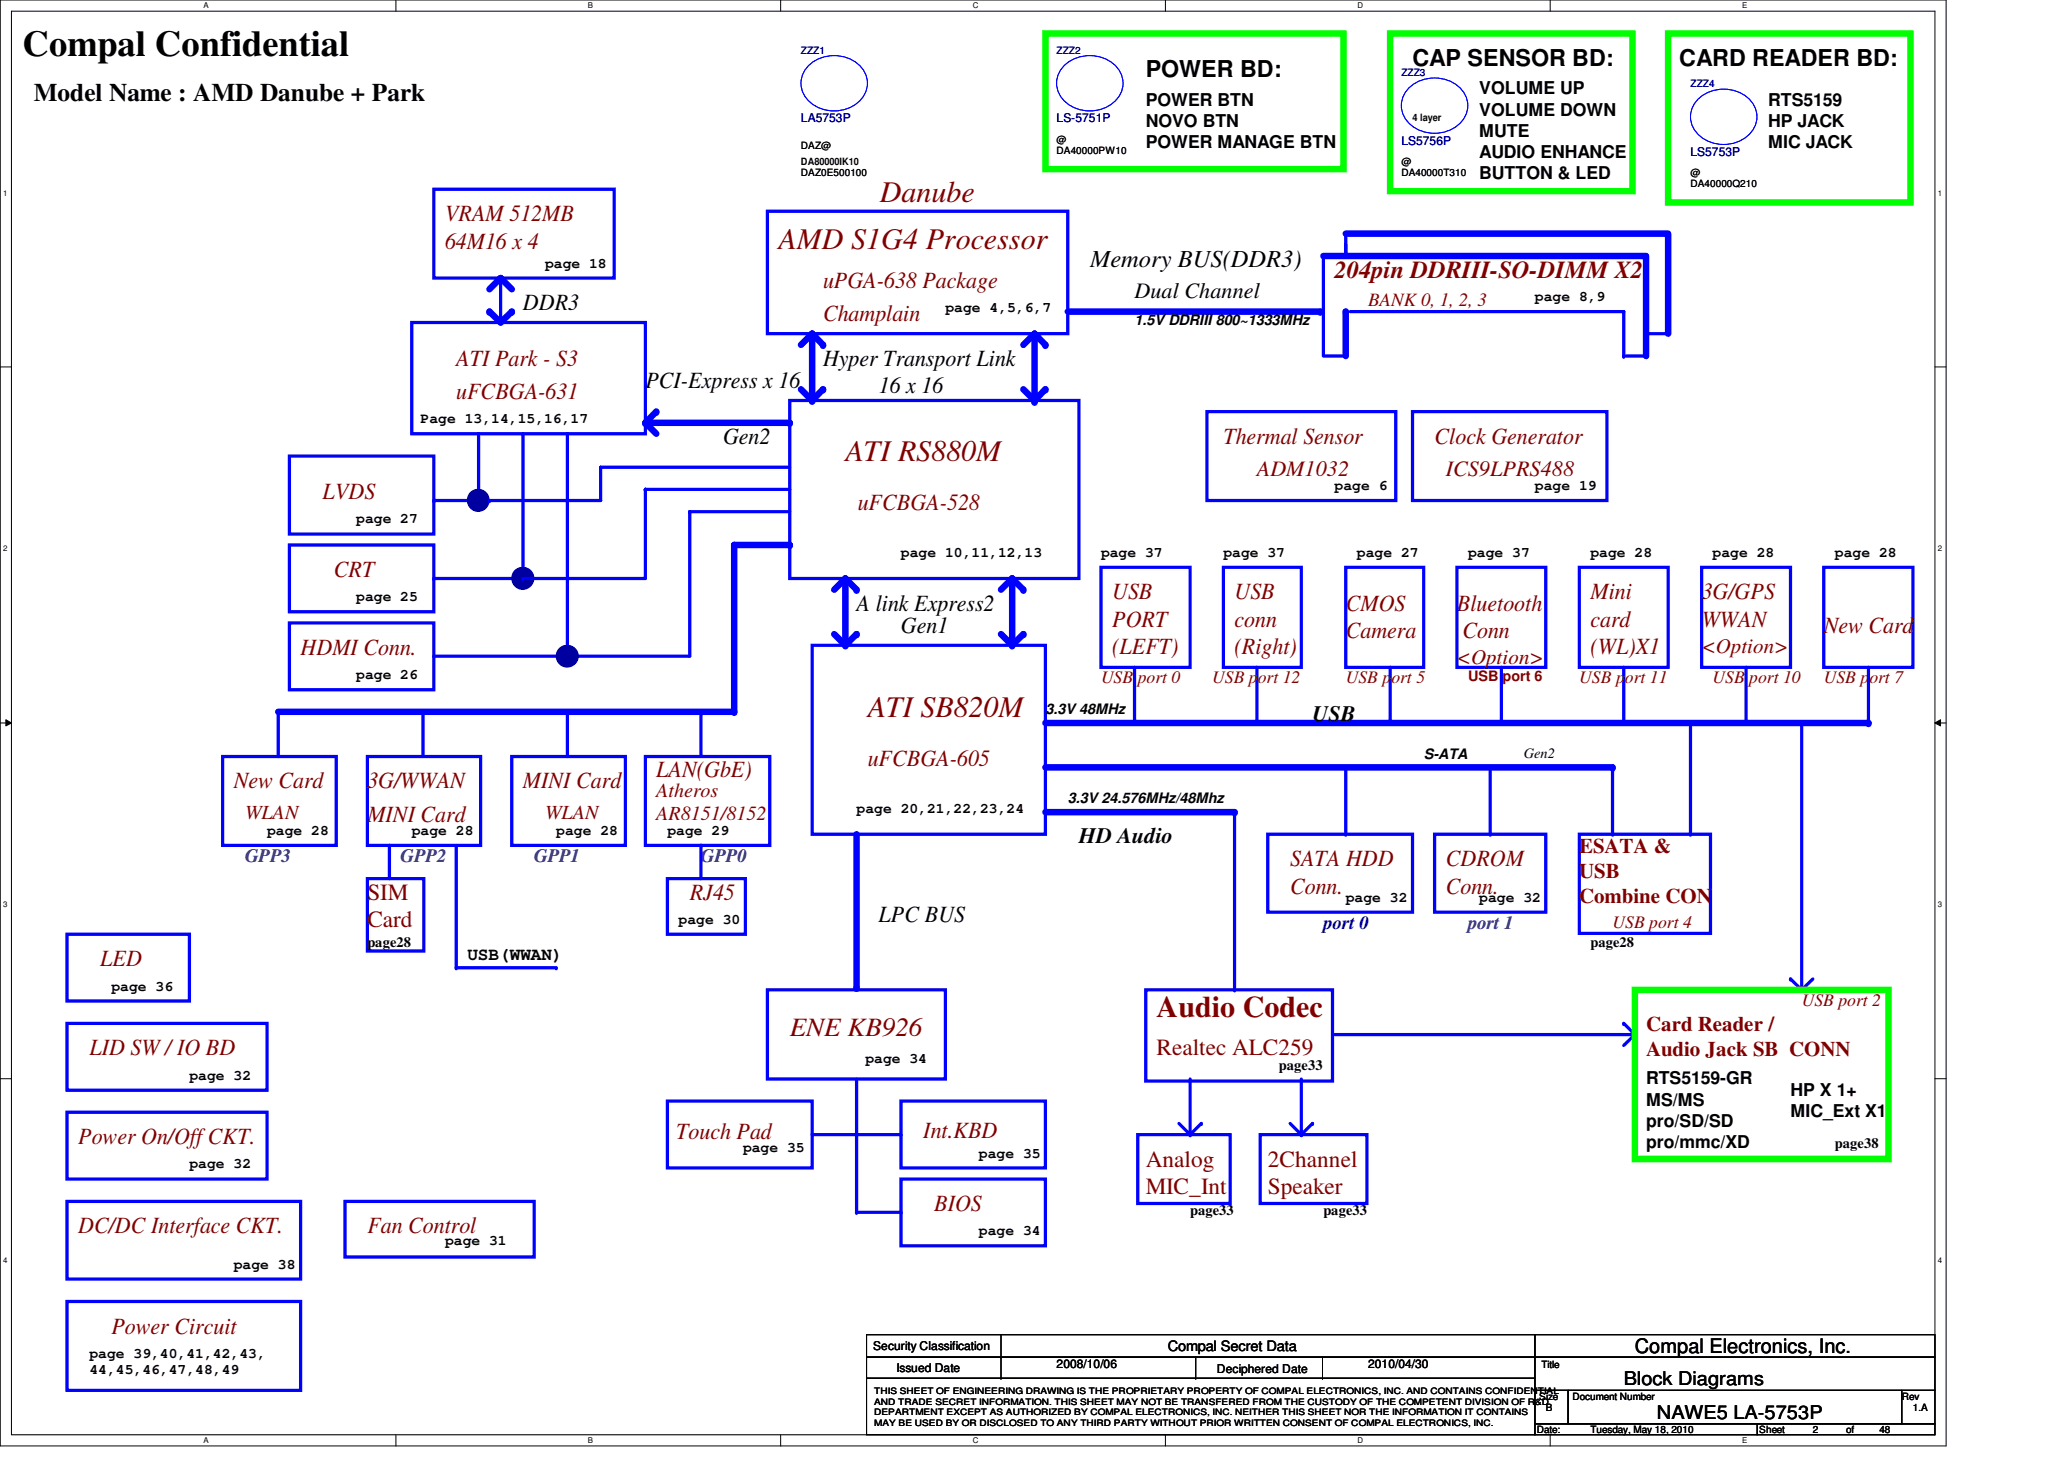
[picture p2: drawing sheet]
<svg xmlns="http://www.w3.org/2000/svg" width="297mm" height="210mm" viewBox="0 0 297 210" stroke-linecap="round" stroke-linejoin="round" font-family="sans-serif">
<path d="M0 0h280.1v208h-280.1zM1.6 1.6h276.9v204.8h-276.9z" fill="none" stroke="#000" stroke-width=".14"/>
<g fill="#fff">
<path d="M29.3 .2h.7v1.2h-.7z"/>
<path d="M29.3 206.6h.7v1.2h-.7z"/>
</g>
<path d="M57 0v1.6M57 206.4v1.6" fill="none" stroke="#000" stroke-width=".14"/>
<g fill="#fff">
<path d="M84.6 .2h.7v1.2h-.7z"/>
<path d="M84.6 206.6h.7v1.2h-.7z"/>
</g>
<path d="M112.3 0v1.6M112.3 206.4v1.6" fill="none" stroke="#000" stroke-width=".14"/>
<g fill="#fff">
<path d="M140 .2h.8v1.2h-.8z"/>
<path d="M140 206.6h.8v1.2h-.8z"/>
</g>
<path d="M167.7 0v1.6M167.7 206.4v1.6" fill="none" stroke="#000" stroke-width=".14"/>
<g fill="#fff">
<path d="M195.4 .2h.7v1.2h-.7z"/>
<path d="M195.4 206.6h.7v1.2h-.7z"/>
</g>
<path d="M223.1 0v1.6M223.1 206.4v1.6" fill="none" stroke="#000" stroke-width=".14"/>
<g fill="#fff">
<path d="M250.7 .2h.8v1.2h-.8z"/>
<path d="M250.7 206.6h.8v1.2h-.8z"/>
<path d="M.5 27.2h.6v1.2h-.6z"/>
<path d="M278.9 27.2h.6v1.2h-.6z"/>
<path d="M.5 78.4h.6v1.1h-.6z"/>
<path d="M278.9 78.4h.6v1.1h-.6z"/>
</g>
<path d="M0 52.8h1.6M278.5 52.8h1.6" fill="none" stroke="#000" stroke-width=".14"/>
<g fill="#fff">
<path d="M.5 129.6h.6v1.2h-.6z"/>
<path d="M278.9 129.6h.6v1.2h-.6z"/>
</g>
<path d="M0 104h1.6M.8 103.5l.8 .5-.8 .4zM278.5 104l.8-.5v.9zM278.5 104h1.6" fill="none" stroke="#000" stroke-width=".14"/>
<path d="M.8 103.5l.8 .5-.8 .4zM278.5 104l.8-.5v.9z" fill="#000"/>
<g fill="#fff">
<path d="M.5 180.8h.6v1.1h-.6z"/>
<path d="M278.9 180.8h.6v1.1h-.6z"/>
</g>
<g fill="none" stroke="#000" stroke-width=".14">
<path d="M0 155.2h1.6M278.5 155.2h1.6M124.7 192h96.2v3.2h-96.2zM124.7 195.2h96.2v3.1h-96.2zM124.7 198.3h96.2v8.1h-96.2zM144.1 195.2h.1M144.1 198.3h.1M144.1 192v6.3M172.1 198.3h.1M172.1 195.2v3.1M190.3 198.3h.1M190.3 195.2v3.1"/>
<path d="M220.9 192h57.6v3.2h-57.6zM220.9 195.2h57.6v4.8h-57.6zM220.9 200h4.8v4.9h-4.8zM220.9 204.9h32v1.5h-32zM225.7 200h48v4.9h-48zM252.9 204.9h25.6v1.5h-25.6zM273.7 200h4.8v4.9h-4.8z"/>
</g>
<path d="M116.9 48v9.6" fill="none" stroke="#00f" stroke-width=".93"/>
<circle cx="116.9" cy="57.6" r=".47" fill="#00f"/>
<path d="M116.9 92.8h33.5v27.2h-33.5zM9.6 172.8h33.7v11.2h-33.7zM9.6 160h28.8v9.6h-28.8z" fill="none" stroke="#00f" stroke-width=".47"/>
<path d="M148.9 48v9.8" fill="none" stroke="#00f" stroke-width=".93"/>
<circle cx="148.9" cy="57.8" r=".47" fill="#00f"/>
<path d="M145.7 83.2v8.8" fill="none" stroke="#00f" stroke-width=".93"/>
<circle cx="145.7" cy="92" r=".47" fill="#00f"/>
<path d="M123.3 155.2v19.2" fill="none" stroke="#00f" stroke-width=".47"/>
<circle cx="123.3" cy="174.4" r=".23" fill="#00f"/>
<path d="M110.4 30.4h43.3v17.6h-43.3zM113.7 57.6h41.6v25.6h-41.6zM110.4 142.4h25.7v12.8h-25.7zM123.3 174.4h6.4M9.6 187.2h33.7v12.8h-33.7z" fill="none" stroke="#00f" stroke-width=".47"/>
<circle cx="129.7" cy="174.4" r=".23" fill="#00f"/>
<path d="M129.7 169.6h20.7v9.6h-20.7z" fill="none" stroke="#00f" stroke-width=".47"/>
<path d="M150.4 116.8h27.3" fill="none" stroke="#00f" stroke-width=".93"/>
<circle cx="177.7" cy="116.8" r=".47" fill="#00f"/>
<path d="M150.4 104h118.5" fill="none" stroke="#00f" stroke-width=".93"/>
<circle cx="268.9" cy="104" r=".47" fill="#00f"/>
<path d="M116.9 163.2h12.8" fill="none" stroke="#00f" stroke-width=".47"/>
<circle cx="129.7" cy="163.2" r=".23" fill="#00f"/>
<path d="M123.3 120v22.1" fill="none" stroke="#00f" stroke-width=".93"/>
<circle cx="123.3" cy="142.1" r=".47" fill="#00f"/>
<path d="M96.1 158.4h20.8v9.6h-20.8zM129.7 158.4h20.7v9.6h-20.7z" fill="none" stroke="#00f" stroke-width=".47"/>
<path d="M121.7 83.2v8.8" fill="none" stroke="#00f" stroke-width=".93"/>
<circle cx="121.7" cy="92" r=".47" fill="#00f"/>
<path d="M200.1 96v8" fill="none" stroke="#00f" stroke-width=".47"/>
<circle cx="200.1" cy="104" r=".23" fill="#00f"/>
<path d="M176.1 81.6h11.2v14.4h-11.2zM193.7 81.6h11.2v14.4h-11.2zM209.7 81.6h12.8v14.4h-12.8zM216.1 96v8M227.3 81.6h12.8v14.4h-12.8z" fill="none" stroke="#00f" stroke-width=".47"/>
<circle cx="216.1" cy="104" r=".23" fill="#00f"/>
<path d="M233.7 96v8" fill="none" stroke="#00f" stroke-width=".47"/>
<circle cx="233.7" cy="104" r=".23" fill="#00f"/>
<path d="M180.9 96v8" fill="none" stroke="#00f" stroke-width=".47"/>
<circle cx="180.9" cy="104" r=".23" fill="#00f"/>
<path d="M145.7 83.2l-1.6 1.6" fill="none" stroke="#00f" stroke-width=".93"/>
<circle cx="145.7" cy="83.2" r=".47" fill="#00f"/>
<path d="M145.7 83.2l1.6 1.6" fill="none" stroke="#00f" stroke-width=".93"/>
<circle cx="147.3" cy="84.8" r=".47" fill="#00f"/>
<path d="M121.7 83.2l1.6 1.6" fill="none" stroke="#00f" stroke-width=".93"/>
<circle cx="123.3" cy="84.8" r=".47" fill="#00f"/>
<path d="M121.7 83.2l-1.6 1.6" fill="none" stroke="#00f" stroke-width=".93"/>
<circle cx="121.7" cy="83.2" r=".47" fill="#00f"/>
<path d="M120.1 91.2l1.6 1.6" fill="none" stroke="#00f" stroke-width=".93"/>
<circle cx="121.7" cy="92.8" r=".47" fill="#00f"/>
<path d="M123.3 91.2l-1.6 1.6" fill="none" stroke="#00f" stroke-width=".93"/>
<circle cx="123.3" cy="91.2" r=".47" fill="#00f"/>
<path d="M148.9 48l1.5 1.6" fill="none" stroke="#00f" stroke-width=".93"/>
<circle cx="150.4" cy="49.6" r=".47" fill="#00f"/>
<path d="M148.9 48l-1.6 1.6" fill="none" stroke="#00f" stroke-width=".93"/>
<circle cx="148.9" cy="48" r=".47" fill="#00f"/>
<path d="M150.4 56l-1.5 1.6" fill="none" stroke="#00f" stroke-width=".93"/>
<circle cx="150.4" cy="56" r=".47" fill="#00f"/>
<path d="M147.3 56l1.6 1.6" fill="none" stroke="#00f" stroke-width=".93"/>
<circle cx="148.9" cy="57.6" r=".47" fill="#00f"/>
<path d="M116.9 48l1.5 1.6" fill="none" stroke="#00f" stroke-width=".93"/>
<circle cx="118.4" cy="49.6" r=".47" fill="#00f"/>
<path d="M116.9 48l-1.6 1.6" fill="none" stroke="#00f" stroke-width=".93"/>
<circle cx="116.9" cy="48" r=".47" fill="#00f"/>
<path d="M118.4 56l-1.5 1.6" fill="none" stroke="#00f" stroke-width=".93"/>
<circle cx="118.4" cy="56" r=".47" fill="#00f"/>
<path d="M115.3 56l1.6 1.6" fill="none" stroke="#00f" stroke-width=".93"/>
<circle cx="116.9" cy="57.6" r=".47" fill="#00f"/>
<path d="M193.7 33.6h46.4v14.4M153.7 44.8h36.3" fill="none" stroke="#00f" stroke-width=".93"/>
<path d="M193.7 33.6v3.2v-1.6" fill="none" stroke="#00f" stroke-width=".47"/>
<circle cx="190" cy="44.8" r=".47" fill="#00f"/>
<path d="M190.5 36.8v14.4h3.2M236.9 48h3.2" fill="none" stroke="#00f" stroke-width=".47"/>
<circle cx="236.9" cy="48" r=".23" fill="#00f"/>
<path d="M190.5 36.8h46.4v14.4" fill="none" stroke="#00f" stroke-width=".93"/>
<path d="M233.7 51.2h3.2" fill="none" stroke="#00f" stroke-width=".47"/>
<circle cx="233.7" cy="51.2" r=".23" fill="#00f"/>
<path d="M193.7 44.8v6.4" fill="none" stroke="#00f" stroke-width=".93"/>
<circle cx="193.7" cy="44.8" r=".47" fill="#00f"/>
<path d="M233.7 44.8v6.4" fill="none" stroke="#00f" stroke-width=".47"/>
<circle cx="233.7" cy="51.2" r=".23" fill="#00f"/>
<path d="M194.3 44.8h39.4" fill="none" stroke="#00f" stroke-width=".47"/>
<circle cx="233.7" cy="44.8" r=".23" fill="#00f"/>
<path d="M173.7 59.2h27.2v12.8h-27.2zM203.3 59.2h28v12.8h-28z" fill="none" stroke="#00f" stroke-width=".47"/>
<path d="M144.1 91.2l1.6 1.6" fill="none" stroke="#00f" stroke-width=".93"/>
<circle cx="145.7" cy="92.8" r=".47" fill="#00f"/>
<path d="M147.3 91.2l-1.6 1.6" fill="none" stroke="#00f" stroke-width=".93"/>
<circle cx="147.3" cy="91.2" r=".47" fill="#00f"/>
<path d="M59.3 46.4h33.6v16h-33.6zM72 40.2v6.2" fill="none" stroke="#00f" stroke-width=".47"/>
<circle cx="72" cy="40.2" r=".23" fill="#00f"/>
<path d="M62.4 27.2h26v12.8h-26z" fill="none" stroke="#00f" stroke-width=".47"/>
<path d="M73.7 44.8l-1.7 1.6" fill="none" stroke="#00f" stroke-width=".93"/>
<circle cx="73.7" cy="44.8" r=".47" fill="#00f"/>
<path d="M72 40l1.7 1.6" fill="none" stroke="#00f" stroke-width=".93"/>
<circle cx="72" cy="40" r=".47" fill="#00f"/>
<path d="M72 40l-1.6 1.6" fill="none" stroke="#00f" stroke-width=".93"/>
<circle cx="72" cy="40" r=".47" fill="#00f"/>
<path d="M70.4 44.8l1.6 1.6" fill="none" stroke="#00f" stroke-width=".93"/>
<circle cx="70.4" cy="44.8" r=".47" fill="#00f"/>
<path d="M92.9 60.8h20.8" fill="none" stroke="#00f" stroke-width=".93"/>
<circle cx="113.7" cy="60.8" r=".47" fill="#00f"/>
<path d="M9.6 134.4h17.7v9.6h-17.7zM9.6 147.2h28.8v9.6h-28.8z" fill="none" stroke="#00f" stroke-width=".47"/>
<path d="M94.4 59.2l-1.5 1.6" fill="none" stroke="#00f" stroke-width=".93"/>
<circle cx="94.4" cy="59.2" r=".47" fill="#00f"/>
<path d="M92.9 60.8l1.5 1.6" fill="none" stroke="#00f" stroke-width=".93"/>
<circle cx="92.9" cy="60.8" r=".47" fill="#00f"/>
<path d="M73.7 108.8h16.3v12.8h-16.3zM92.9 108.8h17.9v12.8h-17.9zM100.9 102.4v6.4" fill="none" stroke="#00f" stroke-width=".47"/>
<circle cx="100.9" cy="102.4" r=".23" fill="#00f"/>
<path d="M81.7 102.4v6.4" fill="none" stroke="#00f" stroke-width=".47"/>
<circle cx="81.7" cy="102.4" r=".23" fill="#00f"/>
<path d="M96.1 126.4h11.2v8h-11.2zM100.9 121.6v4.8" fill="none" stroke="#00f" stroke-width=".47"/>
<circle cx="100.9" cy="121.6" r=".23" fill="#00f"/>
<path d="M105.7 78.4v24" fill="none" stroke="#00f" stroke-width=".93"/>
<circle cx="105.7" cy="78.4" r=".47" fill="#00f"/>
<path d="M40 102.4h65.7" fill="none" stroke="#00f" stroke-width=".93"/>
<circle cx="105.7" cy="102.4" r=".47" fill="#00f"/>
<path d="M41.7 78.4h20.7v9.6h-20.7zM41.7 65.6h20.7v11.2h-20.7zM62.4 72h6.5" fill="none" stroke="#00f" stroke-width=".47"/>
<circle cx="62.4" cy="72" r=".23" fill="#00f"/>
<path d="M62.4 83.2h12.9" fill="none" stroke="#00f" stroke-width=".47"/>
<circle cx="62.4" cy="83.2" r=".23" fill="#00f"/>
<path d="M62.4 94.4h19.3" fill="none" stroke="#00f" stroke-width=".47"/>
<circle cx="62.4" cy="94.4" r=".23" fill="#00f"/>
<path d="M68.9 62.4v9.6M41.7 89.6h20.7v9.6h-20.7zM49.7 172.8h27.2v8h-27.2z" fill="none" stroke="#00f" stroke-width=".47"/>
<circle cx="68.9" cy="62.4" r=".23" fill="#00f"/>
<path d="M75.3 62.4v20.8" fill="none" stroke="#00f" stroke-width=".47"/>
<circle cx="75.3" cy="62.4" r=".23" fill="#00f"/>
<path d="M81.7 62.4v32" fill="none" stroke="#00f" stroke-width=".47"/>
<circle cx="81.7" cy="62.4" r=".23" fill="#00f"/>
<path d="M244.9 81.6h12.8v14.4h-12.8zM251.3 96v8" fill="none" stroke="#00f" stroke-width=".47"/>
<circle cx="251.3" cy="104" r=".23" fill="#00f"/>
<path d="M105.7 78.4h8" fill="none" stroke="#00f" stroke-width=".93"/>
<g fill="#00f">
<circle cx="113.7" cy="78.4" r=".47"/>
<circle cx="252.9" cy="104" r=".23"/>
</g>
<path d="M92.9 70.4h20.8" fill="none" stroke="#00f" stroke-width=".47"/>
<circle cx="92.9" cy="70.4" r=".23" fill="#00f"/>
<circle cx="68.8" cy="72" r="1.58" fill="#0000a0"/>
<circle cx="68.8" cy="72" r="1.58" fill="none" stroke="#0000a0" stroke-width=".14"/>
<circle cx="75.2" cy="83.2" r="1.6" fill="#0000a0"/>
<circle cx="75.2" cy="83.2" r="1.6" fill="none" stroke="#0000a0" stroke-width=".14"/>
<path d="M86.4 67.2h27.3" fill="none" stroke="#00f" stroke-width=".47"/>
<circle cx="86.4" cy="67.2" r=".23" fill="#00f"/>
<path d="M92.9 70.4v12.8" fill="none" stroke="#00f" stroke-width=".47"/>
<circle cx="92.9" cy="70.4" r=".23" fill="#00f"/>
<path d="M75.3 83.2h17.6" fill="none" stroke="#00f" stroke-width=".47"/>
<circle cx="75.3" cy="83.2" r=".23" fill="#00f"/>
<path d="M86.4 67.2v4.8" fill="none" stroke="#00f" stroke-width=".47"/>
<circle cx="86.4" cy="67.2" r=".23" fill="#00f"/>
<path d="M70.4 72h16" fill="none" stroke="#00f" stroke-width=".47"/>
<circle cx="70.4" cy="72" r=".23" fill="#00f"/>
<path d="M99.3 73.6h14.4" fill="none" stroke="#00f" stroke-width=".47"/>
<circle cx="99.3" cy="73.6" r=".23" fill="#00f"/>
<path d="M99.3 73.6v20.8" fill="none" stroke="#00f" stroke-width=".47"/>
<circle cx="99.3" cy="73.6" r=".23" fill="#00f"/>
<path d="M81.7 94.4h17.6" fill="none" stroke="#00f" stroke-width=".47"/>
<circle cx="81.7" cy="94.4" r=".23" fill="#00f"/>
<circle cx="81.6" cy="94.4" r="1.58" fill="#0000a0"/>
<circle cx="81.6" cy="94.4" r="1.58" fill="none" stroke="#0000a0" stroke-width=".14"/>
<path d="M177.7 116.8v25.6" fill="none" stroke="#00f" stroke-width=".47"/>
<circle cx="177.7" cy="142.4" r=".23" fill="#00f"/>
<path d="M171.3 155.2v8" fill="none" stroke="#00f" stroke-width=".47"/>
<circle cx="171.3" cy="163.2" r=".23" fill="#00f"/>
<path d="M169.7 161.6l1.6 1.6" fill="none" stroke="#00f" stroke-width=".47"/>
<circle cx="171.3" cy="163.2" r=".23" fill="#00f"/>
<path d="M172.9 161.6l-1.6 1.6" fill="none" stroke="#00f" stroke-width=".47"/>
<circle cx="172.9" cy="161.6" r=".23" fill="#00f"/>
<path d="M235.3 148.8l-1.6 1.6" fill="none" stroke="#00f" stroke-width=".47"/>
<circle cx="235.3" cy="148.8" r=".23" fill="#00f"/>
<path d="M192.1 148.8h43.2" fill="none" stroke="#00f" stroke-width=".47"/>
<circle cx="235.3" cy="148.8" r=".23" fill="#00f"/>
<path d="M233.7 147.2l1.6 1.6" fill="none" stroke="#00f" stroke-width=".47"/>
<circle cx="233.7" cy="147.2" r=".23" fill="#00f"/>
<path d="M164.9 142.4h26.9v13.1h-26.9zM187.3 155.2v8M163.7 163.2h13.3v9.9h-13.3zM181.4 163.2h15.3v9.9h-15.3z" fill="none" stroke="#00f" stroke-width=".47"/>
<circle cx="187.3" cy="163.2" r=".23" fill="#00f"/>
<path d="M185.7 161.6l1.6 1.6" fill="none" stroke="#00f" stroke-width=".47"/>
<circle cx="187.3" cy="163.2" r=".23" fill="#00f"/>
<path d="M188.9 161.6l-1.6 1.6" fill="none" stroke="#00f" stroke-width=".47"/>
<circle cx="188.9" cy="161.6" r=".23" fill="#00f"/>
<path d="M150.4 110.4h81.7" fill="none" stroke="#00f" stroke-width=".93"/>
<circle cx="232.1" cy="110.4" r=".47" fill="#00f"/>
<path d="M214.5 110.4v9.6M182.5 120h20.8v11.2h-20.8zM206.5 120h16v11.2h-16z" fill="none" stroke="#00f" stroke-width=".47"/>
<circle cx="214.5" cy="120" r=".23" fill="#00f"/>
<path d="M193.7 110.4v9.6" fill="none" stroke="#00f" stroke-width=".47"/>
<circle cx="193.7" cy="120" r=".23" fill="#00f"/>
<path d="M259.3 104v38.4" fill="none" stroke="#00f" stroke-width=".47"/>
<circle cx="259.3" cy="142.4" r=".23" fill="#00f"/>
<path d="M257.7 140.8l1.6 1.6" fill="none" stroke="#00f" stroke-width=".47"/>
<circle cx="257.7" cy="140.8" r=".23" fill="#00f"/>
<path d="M260.9 140.8l-1.6 1.6" fill="none" stroke="#00f" stroke-width=".47"/>
<circle cx="259.3" cy="142.4" r=".23" fill="#00f"/>
<path d="M232.1 110.4v9.6M227.3 120h18.9v14.3h-18.9z" fill="none" stroke="#00f" stroke-width=".47"/>
<circle cx="232.1" cy="120" r=".23" fill="#00f"/>
<path d="M243.3 104v16" fill="none" stroke="#00f" stroke-width=".47"/>
<circle cx="243.3" cy="120" r=".23" fill="#00f"/>
<path d="M158.4 81.6h12.9v14.4h-12.9zM163.3 96v8" fill="none" stroke="#00f" stroke-width=".47"/>
<circle cx="163.3" cy="104" r=".23" fill="#00f"/>
<path d="M150.4 4.8h42.9v19.5h-42.9zM200.1 4.8h34.8v22.7h-34.8zM240.1 4.8h34.9v24.3h-34.9z" fill="none" stroke="#0f0" stroke-width=".93"/>
<path d="M262.5 81.6h12.8v14.4h-12.8zM268.9 96v8" fill="none" stroke="#00f" stroke-width=".47"/>
<circle cx="268.9" cy="104" r=".23" fill="#00f"/>
<path d="M52.9 108.8h16.3v12.8h-16.3zM60.9 102.4v6.4" fill="none" stroke="#00f" stroke-width=".47"/>
<circle cx="60.9" cy="102.4" r=".23" fill="#00f"/>
<path d="M32 108.8h16.4v12.8h-16.4zM40 102.4v6.4" fill="none" stroke="#00f" stroke-width=".47"/>
<circle cx="40" cy="102.4" r=".23" fill="#00f"/>
<path d="M56 121.6v4.8" fill="none" stroke="#00f" stroke-width=".47"/>
<circle cx="56" cy="121.6" r=".23" fill="#00f"/>
<path d="M65.7 121.6v17.6" fill="none" stroke="#00f" stroke-width=".47"/>
<circle cx="65.7" cy="139.2" r=".23" fill="#00f"/>
<path d="M65.7 139.2h14.3" fill="none" stroke="#00f" stroke-width=".47"/>
<circle cx="80" cy="139.2" r=".23" fill="#00f"/>
<path d="M52.9 126.4h8.1v10.4h-8.1z" fill="none" stroke="#00f" stroke-width=".47"/>
<path d="M235.3 142.4h36.5v24.4h-36.5z" fill="none" stroke="#0f0" stroke-width=".93"/>
<path d="M116.4 9.4a5.4 5.4 0 0 1 7.8 .6 3.5 3.5 0 0 1-1.1 5 5.2 5.2 0 0 1-7.5-1.6 3.5 3.5 0 0 1 .8-4zM153.2 9.4a5.4 5.4 0 0 1 7.8 .6 3.5 3.5 0 0 1-1.1 5 5.2 5.2 0 0 1-7.5-1.6 3.5 3.5 0 0 1 .8-4zM202.8 12.6a5.4 5.4 0 0 1 7.8 .6 3.5 3.5 0 0 1-1.1 5 5.2 5.2 0 0 1-7.5-1.6 3.5 3.5 0 0 1 .8-4zM244.4 14.2a5.4 5.4 0 0 1 7.8 .6 3.5 3.5 0 0 1-1.1 5 5.2 5.2 0 0 1-7.5-1.6 3.5 3.5 0 0 1 .8-4z" fill="none" stroke="#00f" stroke-width=".14"/>
<text font-size="5.2" x="3.3" y="8">Compal Confidential</text>
<g font-size="4.3" fill="#800000">
<text x="126.6" y="29.1">Danube</text>
<text x="112.1" y="35.9">AMD S1G4 Processor</text>
<text x="121.7" y="66.3">ATI RS880M</text>
<text x="124.9" y="103.1">ATI SB820M</text>
<text x="166.5" y="146.3">Audio Codec</text>
</g>
<text font-size="3.8" fill="#800000" x="113.7" y="149.1">ENE KB926</text>
<text font-size="3.6" x="4.9" y="14.6">Model Name : AMD Danube + Park</text>
<text font-size="3.5" x="156.9" y="38.4">Memory BUS(DDR3)</text>
<text font-size="3.5" fill="#800000" x="192.1" y="40">204pin DDRIII-SO-DIMM X2</text>
<g font-size="3.3">
<text x="164.9" y="11.1">POWER BD:</text>
<text x="203.3" y="9.5">CAP SENSOR BD:</text>
<text x="241.7" y="9.5">CARD READER BD:</text>
<text x="75.3" y="44.6">DDR3</text>
<text x="118.4" y="52.6">Hyper Transport Link</text>
<text x="92.9" y="55.8">PCI-Express x 16</text>
<text x="126.5" y="56.6">16 x 16</text>
<text x="104.1" y="63.8">Gen2</text>
<text x="123.3" y="87.8">A link Express2</text>
<text x="129.7" y="91">Gen1</text>
<text x="126.4" y="132.6">LPC BUS</text>
</g>
<g font-size="3.3" fill="#800000">
<text x="64" y="31.8">VRAM 512MB</text>
<text x="64" y="35.8">64M16 x 4</text>
<text x="118.4" y="41.4">uPGA-638 Package</text>
<text x="118.4" y="46.2">Champlain</text>
<text x="65.7" y="52.6">ATI Park - S3</text>
<text x="65.7" y="57.4">uFCBGA-631</text>
<text x="176.1" y="63.8">Thermal Sensor</text>
<text x="206.5" y="63.8">Clock Generator</text>
<text x="46.4" y="71.8">LVDS</text>
<text x="123.4" y="73.4">uFCBGA-528</text>
<text x="48" y="83">CRT</text>
<text x="160.1" y="86.2">USB</text>
<text x="177.7" y="86.2">USB</text>
<text x="193.7" y="87.8">CMOS</text>
<text x="209.7" y="87.8">Bluetooth</text>
<text x="228.9" y="86.2">Mini</text>
<text x="244.9" y="86.2">3G/GPS</text>
<text x="43.3" y="94.2">HDMI Conn.</text>
<text x="160.1" y="90.2">PORT</text>
<text x="160.1" y="94.1">(LEFT)</text>
<text x="177.7" y="90.2">conn</text>
<text x="177.7" y="94.1">(Right)</text>
<text x="193.7" y="91.8">Camera</text>
<text x="210.5" y="91.8">Conn</text>
<text x="228.9" y="90.2">card</text>
<text x="228.9" y="94.1">(WL)X1</text>
<text x="244.9" y="90.2">WWAN</text>
<text x="262.5" y="91">New Card</text>
<text x="33.7" y="113.4">New Card</text>
<text x="52.9" y="113.4">3G/WWAN</text>
<text x="75.3" y="113.4">MINI Card</text>
<text x="94.4" y="111.8">LAN(GbE)</text>
<text x="124.9" y="110.2">uFCBGA-605</text>
<text x="52.9" y="118.2">MINI Card</text>
<text x="185.7" y="124.6">SATA HDD</text>
<text x="208.1" y="124.6">CDROM</text>
<text x="52.9" y="129.4">SIM</text>
<text x="99.3" y="129.4">RJ45</text>
<text x="185.7" y="128.6">Conn.</text>
<text x="208.1" y="128.6">Conn.</text>
<text x="52.9" y="133.3">Card</text>
<text x="14.4" y="139">LED</text>
<text x="12.9" y="151.8">LID SW / IO BD</text>
<text x="166.5" y="151.8">Realtec ALC259</text>
<text x="11.3" y="164.6">Power On/Off CKT.</text>
<text x="97.3" y="163.8">Touch Pad</text>
<text x="132.9" y="163.7">Int.KBD</text>
<text x="164.9" y="167.9">Analog</text>
<text x="182.5" y="167.9">2Channel</text>
<text x="164.9" y="171.8">MIC_Int</text>
<text x="182.5" y="171.8">Speaker</text>
<text x="11.3" y="177.4">DC/DC Interface CKT.</text>
<text x="52.9" y="177.4">Fan Control</text>
<text x="134.4" y="174.2">BIOS</text>
<text x="16" y="191.9">Power Circuit</text>
</g>
<g font-size="3.2">
<text x="163.3" y="42.8">Dual Channel</text>
<text x="188.9" y="103.7">USB</text>
<text x="155.3" y="121.3">HD Audio</text>
</g>
<g font-size="3.2" fill="#800000">
<text x="180.9" y="68.5">ADM1032</text>
<text x="208.1" y="68.5">ICS9LPRS488</text>
</g>
<g font-size="3" fill="#800000">
<text x="209.7" y="95.5">&lt;Option&gt;</text>
<text x="244.9" y="93.9">&lt;Option&gt;</text>
<text x="227.3" y="122.8">ESATA &amp;</text>
<text x="227.3" y="126.3">USB</text>
<text x="227.3" y="129.9">Combine CON</text>
<text x="236.9" y="148.4">Card Reader /</text>
<text x="236.9" y="151.9">Audio Jack SB CONN</text>
</g>
<g font-size="2.9" fill="#800000">
<text x="35.3" y="117.8">WLAN</text>
<text x="78.4" y="117.8">WLAN</text>
<text x="94.4" y="114.6">Atheros</text>
<text x="94.4" y="118">AR8151/8152</text>
</g>
<text font-size="2.9" x="235.3" y="194.6">Compal Electronics, Inc.</text>
<text font-size="2.7" fill="#800000" x="196.9" y="44.1">BANK 0, 1, 2, 3</text>
<g font-size="2.7" fill="#400080">
<text x="35.3" y="124.1">GPP3</text>
<text x="57.7" y="124.1">GPP2</text>
<text x="76.9" y="124.1">GPP1</text>
<text x="100.9" y="124.1">GPP0</text>
<text x="211.3" y="133.7">port 1</text>
</g>
<text font-size="2.7" fill="#000080" x="190.5" y="133.7">port 0</text>
<g font-size="2.7">
<text x="233.7" y="199.3">Block Diagrams</text>
<text x="238.5" y="204.1">NAWE5 LA-5753P</text>
</g>
<g font-size="2.5">
<text x="164.9" y="15.2">POWER BTN</text>
<text x="212.9" y="13.6">VOLUME UP</text>
<text x="212.9" y="16.6">VOLUME DOWN</text>
<text x="254.5" y="15.2">RTS5159</text>
<text x="164.9" y="18.2">NOVO BTN</text>
<text x="164.9" y="21.3">POWER MANAGE BTN</text>
<text x="212.9" y="19.7">MUTE</text>
<text x="212.9" y="22.7">AUDIO ENHANCE</text>
<text x="254.5" y="18.2">HP JACK</text>
<text x="254.5" y="21.3">MIC JACK</text>
<text x="212.9" y="25.8">BUTTON &amp; LED</text>
<text x="67.3" y="138.1">USB(WWAN)</text>
<text x="236.9" y="156">RTS5159-GR</text>
<text x="236.9" y="159">MS/MS</text>
<text x="257.7" y="157.6">HP X 1+</text>
<text x="257.7" y="160.7">MIC_Ext X1</text>
<text x="236.9" y="162.1">pro/SD/SD</text>
<text x="236.9" y="165.1">pro/mmc/XD</text>
</g>
<g font-size="2.5" fill="#800000">
<text x="158.5" y="98.3">USB port 0</text>
<text x="174.5" y="98.3">USB port 12</text>
<text x="193.7" y="98.3">USB port 5</text>
<text x="227.3" y="98.3">USB port 11</text>
<text x="246.5" y="98.3">USB port 10</text>
<text x="262.5" y="98.3">USB port 7</text>
<text x="232.1" y="133.5">USB port 4</text>
<text x="259.3" y="144.7">USB port 2</text>
</g>
<g font-size="2.1">
<text x="78.4" y="38.5">page 18</text>
<text x="136.1" y="44.9">page 4,5,6,7</text>
<text x="163.3" y="46.7">1.5V DDRIII 800~1333MHz</text>
<text x="220.9" y="43.3">page 8,9</text>
<text x="60.5" y="60.9">Page 13,14,15,16,17</text>
<text x="192.1" y="70.5">page 6</text>
<text x="220.9" y="70.5">page 19</text>
<text x="51.3" y="75.3">page 27</text>
<text x="129.7" y="80.1">page 10,11,12,13</text>
<text x="158.5" y="80.1">page 37</text>
<text x="176.1" y="80.1">page 37</text>
<text x="195.3" y="80.1">page 27</text>
<text x="211.3" y="80.1">page 37</text>
<text x="228.9" y="80.1">page 28</text>
<text x="246.5" y="80.1">page 28</text>
<text x="264.1" y="80.1">page 28</text>
<text x="51.3" y="86.5">page 25</text>
<text x="51.3" y="97.7">page 26</text>
<text x="150.4" y="102.7">3.3V 48MHz</text>
<text x="204.9" y="109.1">S-ATA</text>
<text x="219.3" y="109.1">Gen2</text>
<text x="123.3" y="116.9">page 20,21,22,23,24</text>
<text x="153.7" y="115.5">3.3V 24.576MHz/48Mhz</text>
<text x="38.4" y="120.1">page 28</text>
<text x="59.3" y="120.1">page 28</text>
<text x="80" y="120.1">page 28</text>
<text x="96.1" y="120.1">page 29</text>
<text x="193.7" y="129.7">page 32</text>
<text x="212.9" y="129.7">page 32</text>
<text x="52.9" y="136.3">page28</text>
<text x="97.7" y="132.9">page 30</text>
<text x="228.9" y="136.3">page28</text>
<text x="16" y="142.5">page 36</text>
<text x="27.3" y="155.3">page 32</text>
<text x="124.5" y="152.9">page 34</text>
<text x="184.1" y="153.9">page33</text>
<text x="106.9" y="165.7">page 35</text>
<text x="140.9" y="166.5">page 35</text>
<text x="264.1" y="165.1">page38</text>
<text x="27.3" y="168.1">page 32</text>
<text x="64" y="179.2">page 31</text>
<text x="140.9" y="177.7">page 34</text>
<text x="171.3" y="174.8">page33</text>
<text x="190.5" y="174.8">page33</text>
<text x="33.7" y="182.5">page 38</text>
<text x="12.9" y="195.3">page 39,40,41,42,43,</text>
<text x="12.9" y="197.7">44,45,46,47,48,49</text>
<text x="168.1" y="194.4">Compal Secret Data</text>
</g>
<text font-size="2.1" fill="#800000" x="211.3" y="97.9">USB port 6</text>
<g font-size="1.7" fill="#000080">
<text x="115.3" y="17.6">LA5753P</text>
<text x="152.1" y="17.6">LS-5751P</text>
<text x="201.7" y="20.8">LS5756P</text>
<text x="243.3" y="22.4">LS5753P</text>
</g>
<g font-size="1.7">
<text x="125.7" y="194.3">Security Classification</text>
<text x="129" y="197.3">Issued Date</text>
<text x="152.1" y="196.8">2008/10/06</text>
<text x="175.1" y="197.5">Deciphered Date</text>
<text x="196.9" y="196.8">2010/04/30</text>
</g>
<g font-size="1.4" fill="#000080">
<text x="115.3" y="7.7">ZZZ1</text>
<text x="152.1" y="7.7">ZZZ2</text>
<text x="201.7" y="11">ZZZ3</text>
<text x="243.3" y="12.6">ZZZ4</text>
</g>
<g font-size="1.4">
<text x="203.3" y="17.4">4 layer</text>
<text x="115.3" y="21.5">DAZ@</text>
<text x="115.3" y="23.7">DA80000IK10</text>
<text x="152.1" y="20.6">@</text>
<text x="152.1" y="22.2">DA40000PW10</text>
<text x="201.7" y="23.7">@</text>
<text x="115.3" y="25.4">DAZ0E500100</text>
<text x="201.7" y="25.4">DA40000T310</text>
<text x="243.3" y="25.4">@</text>
<text x="243.3" y="27">DA40000Q210</text>
<text x="221.8" y="196.8">Title</text>
<text x="221.5" y="201.4">Size</text>
<text x="222.5" y="203">B</text>
<text x="226.3" y="201.4">Document Number</text>
<text x="273.7" y="201.4">Rev</text>
<text x="275.3" y="203">1.A</text>
<text x="221.2" y="206.2">Date:</text>
<text x="228.9" y="206.2">Tuesday, May 18, 2010</text>
<text x="253.2" y="206.2">Sheet</text>
<text x="260.9" y="206.2">2</text>
<text x="265.7" y="206.2">of</text>
<text x="270.5" y="206.2">48</text>
</g>
<g font-size="1.3">
<text x="125.8" y="200.6">THIS SHEET OF ENGINEERING DRAWING IS THE PROPRIETARY PROPERTY OF COMPAL ELECTRONICS, INC. AND CONTAINS CONFIDENTIAL</text>
<text x="125.8" y="202.1">AND TRADE SECRET INFORMATION. THIS SHEET MAY NOT BE TRANSFERED FROM THE CUSTODY OF THE COMPETENT DIVISION OF R&amp;D</text>
<text x="125.8" y="203.6">DEPARTMENT EXCEPT AS AUTHORIZED BY COMPAL ELECTRONICS, INC. NEITHER THIS SHEET NOR THE INFORMATION IT CONTAINS</text>
<text x="125.8" y="205.1">MAY BE USED BY OR DISCLOSED TO ANY THIRD PARTY WITHOUT PRIOR WRITTEN CONSENT OF COMPAL ELECTRONICS, INC.</text>
</g>
<g font-size="1.1">
<text x="29.3" y="1.1">A</text>
<text x="84.6" y="1.1">B</text>
<text x="140" y="1.1">C</text>
<text x="195.4" y="1.1">D</text>
<text x="250.7" y="1.1">E</text>
<text x=".5" y="28.2">1</text>
<text x="278.9" y="28.2">1</text>
<text x=".5" y="79.3">2</text>
<text x="278.9" y="79.3">2</text>
<text x=".5" y="130.6">3</text>
<text x="278.9" y="130.6">3</text>
<text x=".5" y="181.7">4</text>
<text x="278.9" y="181.7">4</text>
<text x="29.3" y="207.6">A</text>
<text x="84.6" y="207.6">B</text>
<text x="140" y="207.6">C</text>
<text x="195.4" y="207.6">D</text>
<text x="250.7" y="207.6">E</text>
</g>
</svg>
